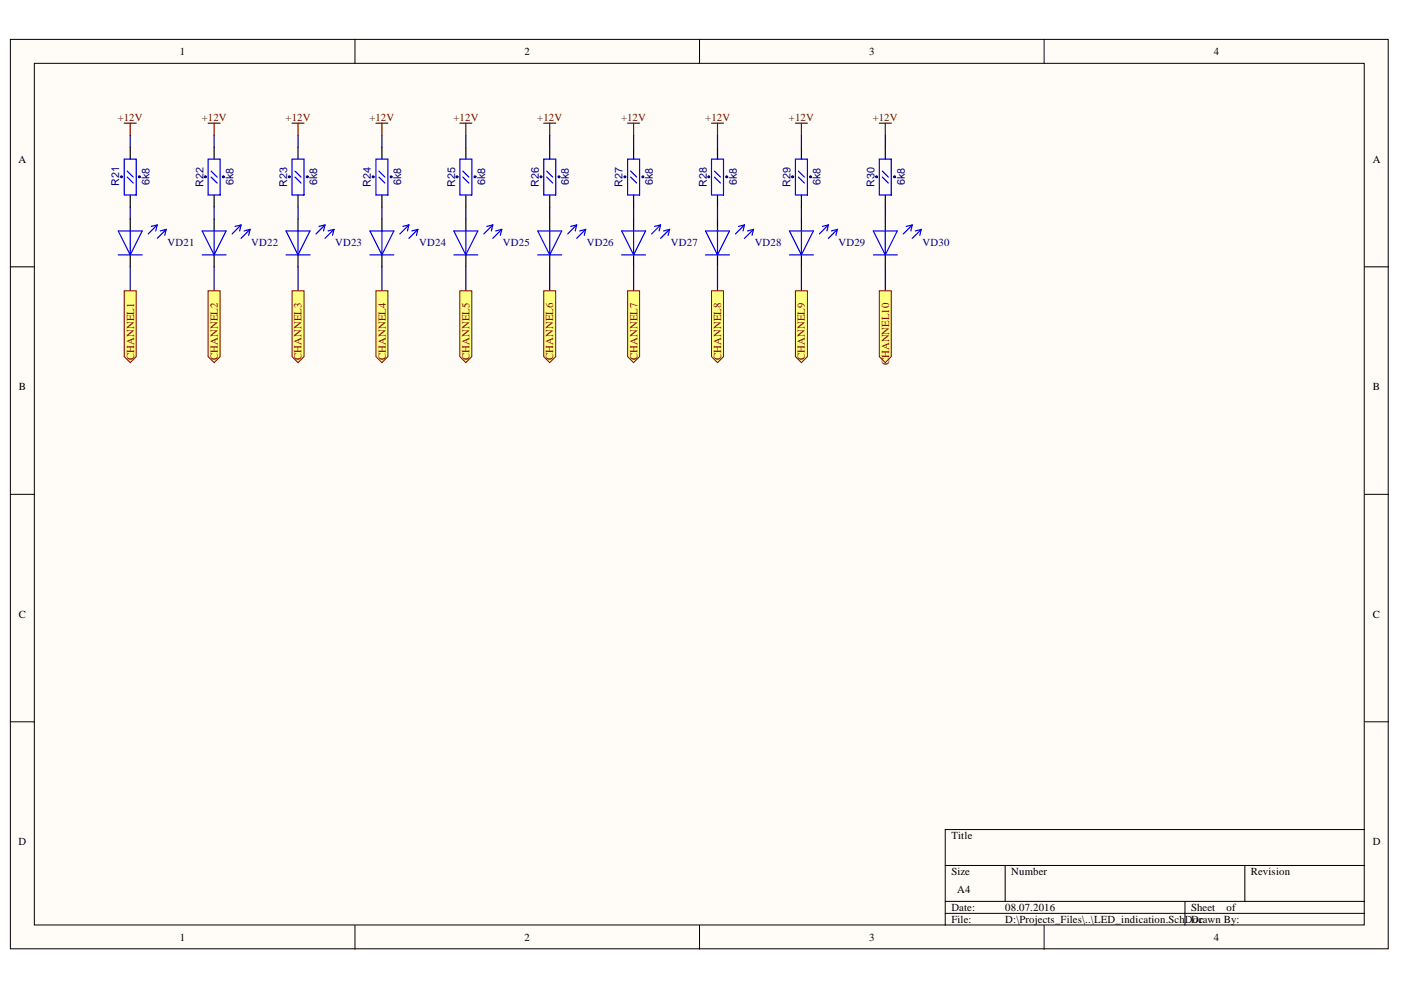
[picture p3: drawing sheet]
<svg xmlns="http://www.w3.org/2000/svg" width="297mm" height="210mm" viewBox="0 0 297 210" stroke-linecap="round" stroke-linejoin="round" font-family="sans-serif">
<g fill="#fffcf8" stroke="#000" stroke-width=".21">
<path d="M2.2 8.4h292.1v192.8h-292.1z"/>
<path d="M7.3 13.4h281.9v182.7h-281.9z"/>
</g>
<g fill="none" stroke="#000" stroke-width=".21">
<path d="M75.3 8.4v5M148.3 8.4v5M221.4 8.4v5M2.2 56.6h5.1M289.3 56.6h5.1M2.2 104.8h5.1M289.3 104.8h5.1M2.2 153h5.1M289.3 153h5.1M289.3 175.9h-88.9v20.3M75.3 196.2v5.1M148.3 196.2v5.1"/>
<path d="M200.4 183.5h88.9M200.4 191.1h88.9M200.4 193.7h88.9M213.1 183.5v7.6M221.4 196.2v5.1M251.2 191.1v5.1M263.9 183.5v7.6"/>
</g>
<path d="M27.6 31.2v2.5M27.6 41.4v2.5M27.6 46.4v2.6M27.6 54v2.6" fill="none" stroke="#000" stroke-width=".25"/>
<g fill="#000080" stroke="#000080" stroke-width=".21">
<circle cx="29.6" cy="37.5" r=".21"/>
<circle cx="25.8" cy="37.5" r=".2"/>
</g>
<path d="M26.3 33.7h2.6v7.7h-2.6zM27 37.5l1.2 1.3M27 36.3l1.2 1.2M25.1 49h5.1l-2.6 5zM25.1 54h5.1M27.6 49v5M33.3 47.7l-1.9 1.9M33.3 47.7l-.3 1.3M33.3 47.7l-1.2 .3M35.2 48.6l-1.9 1.9M35.2 48.6l-.3 1.3M35.2 48.6l-1.2 .4" fill="none" stroke="#00f" stroke-width=".25"/>
<path d="M26.3 26.1h2.6M27.6 26.1v2.6" fill="none" stroke="#800000" stroke-width=".25"/>
<path d="M27.6 28.7v2.5M27.6 43.9v2.5M27.6 56.6v5.1" fill="none" stroke="#000080" stroke-width=".25"/>
<path d="M26.3 61.7h2.6v13.9l-1.3 1.3-1.3-1.3z" fill-rule="evenodd" fill="#ffff80" stroke="#800000" stroke-width=".21"/>
<path d="M45.4 31.2v2.5M45.4 41.4v2.5M45.4 46.4v2.6M45.4 54v2.6" fill="none" stroke="#000" stroke-width=".25"/>
<g fill="#000080" stroke="#000080" stroke-width=".21">
<circle cx="47.4" cy="37.5" r=".2"/>
<circle cx="43.5" cy="37.5" r=".21"/>
</g>
<path d="M44.1 33.7h2.6v7.7h-2.6zM44.8 37.5l1.2 1.3M44.8 36.3l1.2 1.2M42.9 49h5l-2.5 5zM42.9 54h5M45.4 49v5M51.1 47.7l-1.9 1.9M51.1 47.7l-.3 1.3M51.1 47.7l-1.3 .3M53 48.6l-1.9 1.9M53 48.6l-.3 1.3M53 48.6l-1.2 .4" fill="none" stroke="#00f" stroke-width=".25"/>
<path d="M44.1 26.1h2.6M45.4 26.1v2.6" fill="none" stroke="#800000" stroke-width=".25"/>
<path d="M45.4 28.7v2.5M45.4 43.9v2.5M45.4 56.6v5.1" fill="none" stroke="#000080" stroke-width=".25"/>
<path d="M44.1 61.7h2.6v13.9l-1.3 1.3-1.3-1.3z" fill-rule="evenodd" fill="#ffff80" stroke="#800000" stroke-width=".21"/>
<path d="M63.2 31.2v2.5M63.2 41.4v2.5M63.2 46.4v2.6M63.2 54v2.6" fill="none" stroke="#000" stroke-width=".25"/>
<g fill="#000080" stroke="#000080" stroke-width=".21">
<circle cx="65.1" cy="37.5" r=".2"/>
<circle cx="61.3" cy="37.5" r=".2"/>
</g>
<path d="M61.9 33.7h2.6v7.7h-2.6zM62.6 37.5l1.2 1.3M62.6 36.3l1.2 1.2M60.6 49h5.1l-2.5 5zM60.6 54h5.1M63.2 49v5M68.9 47.7l-1.9 1.9M68.9 47.7l-.3 1.3M68.9 47.7l-1.3 .3M70.8 48.6l-1.9 1.9M70.8 48.6l-.3 1.3M70.8 48.6l-1.3 .4" fill="none" stroke="#00f" stroke-width=".25"/>
<path d="M61.9 26.1h2.6M63.2 26.1v2.6" fill="none" stroke="#800000" stroke-width=".25"/>
<path d="M63.2 28.7v2.5M63.2 43.9v2.5M63.2 56.6v5.1" fill="none" stroke="#000080" stroke-width=".25"/>
<path d="M61.9 61.7h2.6v13.9l-1.3 1.3-1.3-1.3z" fill-rule="evenodd" fill="#ffff80" stroke="#800000" stroke-width=".21"/>
<path d="M81 31.2v2.5M81 41.4v2.5M81 46.4v2.6M81 54v2.6" fill="none" stroke="#000" stroke-width=".25"/>
<g fill="#000080" stroke="#000080" stroke-width=".21">
<circle cx="82.9" cy="37.5" r=".2"/>
<circle cx="79.1" cy="37.5" r=".2"/>
</g>
<path d="M79.7 33.7h2.5v7.7h-2.5zM80.3 37.5l1.3 1.3M80.3 36.3l1.3 1.2M78.4 49h5.1l-2.5 5zM78.4 54h5.1M81 49v5M86.7 47.7l-1.9 1.9M86.7 47.7l-.3 1.3M86.7 47.7l-1.3 .3M88.6 48.6l-1.9 1.9M88.6 48.6l-.3 1.3M88.6 48.6l-1.3 .4" fill="none" stroke="#00f" stroke-width=".25"/>
<path d="M79.7 26.1h2.5M81 26.1v2.6" fill="none" stroke="#800000" stroke-width=".25"/>
<path d="M81 28.7v2.5M81 43.9v2.5M81 56.6v5.1" fill="none" stroke="#000080" stroke-width=".25"/>
<path d="M79.7 61.7h2.5v13.9l-1.2 1.3-1.3-1.3z" fill-rule="evenodd" fill="#ffff80" stroke="#800000" stroke-width=".21"/>
<path d="M98.8 31.2v2.5M98.8 41.4v2.5M98.8 46.4v2.6M98.8 54v2.6" fill="none" stroke="#000" stroke-width=".25"/>
<g fill="#000080" stroke="#000080" stroke-width=".21">
<circle cx="100.7" cy="37.5" r=".21"/>
<circle cx="96.9" cy="37.5" r=".21"/>
</g>
<path d="M97.5 33.7h2.5v7.7h-2.5zM98.1 37.5l1.3 1.3M98.1 36.3l1.3 1.2M96.2 49h5.1l-2.5 5zM96.2 54h5.1M98.8 49v5M104.5 47.7l-1.9 1.9M104.5 47.7l-.3 1.3M104.5 47.7l-1.3 .3M106.4 48.6l-1.9 1.9M106.4 48.6l-.3 1.3M106.4 48.6l-1.3 .4" fill="none" stroke="#00f" stroke-width=".25"/>
<path d="M97.5 26.1h2.5M98.8 26.1v2.6" fill="none" stroke="#800000" stroke-width=".25"/>
<path d="M98.8 28.7v2.5M98.8 43.9v2.5M98.8 56.6v5.1" fill="none" stroke="#000080" stroke-width=".25"/>
<path d="M97.5 61.7h2.5v13.9l-1.2 1.3-1.3-1.3z" fill-rule="evenodd" fill="#ffff80" stroke="#800000" stroke-width=".21"/>
<path d="M116.5 31.2v2.5M116.5 41.4v2.5M116.5 46.4v2.6M116.5 54v2.6" fill="none" stroke="#000" stroke-width=".25"/>
<g fill="#000080" stroke="#000080" stroke-width=".21">
<circle cx="118.5" cy="37.5" r=".2"/>
<circle cx="114.7" cy="37.5" r=".2"/>
</g>
<path d="M115.3 33.7h2.5v7.7h-2.5zM115.9 37.5l1.3 1.3M115.9 36.3l1.3 1.2M114 49h5.1l-2.6 5zM114 54h5.1M116.5 49v5M122.3 47.7l-1.9 1.9M122.3 47.7l-.3 1.3M122.3 47.7l-1.3 .3M124.2 48.6l-1.9 1.9M124.2 48.6l-.3 1.3M124.2 48.6l-1.3 .4" fill="none" stroke="#00f" stroke-width=".25"/>
<path d="M115.3 26.1h2.5M116.5 26.1v2.6" fill="none" stroke="#800000" stroke-width=".25"/>
<path d="M116.5 28.7v2.5M116.5 43.9v2.5M116.5 56.6v5.1" fill="none" stroke="#000080" stroke-width=".25"/>
<path d="M115.3 61.7h2.5v13.9l-1.3 1.3-1.2-1.3z" fill-rule="evenodd" fill="#ffff80" stroke="#800000" stroke-width=".21"/>
<path d="M134.3 31.2v2.5M134.3 41.4v2.5M134.3 46.4v2.6M134.3 54v2.6" fill="none" stroke="#000" stroke-width=".25"/>
<g fill="#000080" stroke="#000080" stroke-width=".21">
<circle cx="136.3" cy="37.5" r=".2"/>
<circle cx="132.5" cy="37.5" r=".2"/>
</g>
<path d="M133.1 33.7h2.5v7.7h-2.5zM133.7 37.5l1.3 1.3M133.7 36.3l1.3 1.2M131.8 49h5.1l-2.6 5zM131.8 54h5.1M134.3 49v5M140.1 47.7l-2 1.9M140.1 47.7l-.3 1.3M140.1 47.7l-1.3 .3M142 48.6l-1.9 1.9M142 48.6l-.3 1.3M142 48.6l-1.3 .4" fill="none" stroke="#00f" stroke-width=".25"/>
<path d="M133.1 26.1h2.5M134.3 26.1v2.6" fill="none" stroke="#800000" stroke-width=".25"/>
<path d="M134.3 28.7v2.5M134.3 43.9v2.5M134.3 56.6v5.1" fill="none" stroke="#000080" stroke-width=".25"/>
<path d="M133.1 61.7h2.5v13.9l-1.3 1.3-1.2-1.3z" fill-rule="evenodd" fill="#ffff80" stroke="#800000" stroke-width=".21"/>
<path d="M152.1 31.2v2.5M152.1 41.4v2.5M152.1 46.4v2.6M152.1 54v2.6" fill="none" stroke="#000" stroke-width=".25"/>
<g fill="#000080" stroke="#000080" stroke-width=".21">
<circle cx="154.1" cy="37.5" r=".21"/>
<circle cx="150.3" cy="37.5" r=".2"/>
</g>
<path d="M150.9 33.7h2.5v7.7h-2.5zM151.5 37.5l1.3 1.3M151.5 36.3l1.3 1.2M149.6 49h5.1l-2.6 5zM149.6 54h5.1M152.1 49v5M157.8 47.7l-1.9 1.9M157.8 47.7l-.3 1.3M157.8 47.7l-1.2 .3M159.7 48.6l-1.9 1.9M159.7 48.6l-.3 1.3M159.7 48.6l-1.2 .4" fill="none" stroke="#00f" stroke-width=".25"/>
<path d="M150.9 26.1h2.5M152.1 26.1v2.6" fill="none" stroke="#800000" stroke-width=".25"/>
<path d="M152.1 28.7v2.5M152.1 43.9v2.5M152.1 56.6v5.1" fill="none" stroke="#000080" stroke-width=".25"/>
<path d="M150.9 61.7h2.5v13.9l-1.3 1.3-1.2-1.3z" fill-rule="evenodd" fill="#ffff80" stroke="#800000" stroke-width=".21"/>
<path d="M169.9 31.2v2.5M169.9 41.4v2.5M169.9 46.4v2.6M169.9 54v2.6" fill="none" stroke="#000" stroke-width=".25"/>
<g fill="#000080" stroke="#000080" stroke-width=".21">
<circle cx="171.9" cy="37.5" r=".21"/>
<circle cx="168.1" cy="37.5" r=".21"/>
</g>
<path d="M168.6 33.7h2.6v7.7h-2.6zM169.3 37.5l1.2 1.3M169.3 36.3l1.2 1.2M167.4 49h5.1l-2.6 5zM167.4 54h5.1M169.9 49v5M175.6 47.7l-1.9 1.9M175.6 47.7l-.3 1.3M175.6 47.7l-1.2 .3M177.5 48.6l-1.9 1.9M177.5 48.6l-.3 1.3M177.5 48.6l-1.2 .4" fill="none" stroke="#00f" stroke-width=".25"/>
<path d="M168.6 26.1h2.6M169.9 26.1v2.6" fill="none" stroke="#800000" stroke-width=".25"/>
<path d="M169.9 28.7v2.5M169.9 43.9v2.5M169.9 56.6v5.1" fill="none" stroke="#000080" stroke-width=".25"/>
<path d="M168.6 61.7h2.6v13.9l-1.3 1.3-1.3-1.3z" fill-rule="evenodd" fill="#ffff80" stroke="#800000" stroke-width=".21"/>
<path d="M187.7 31.2v2.5M187.7 41.4v2.5M187.7 46.4v2.6M187.7 54v2.6" fill="none" stroke="#000" stroke-width=".25"/>
<g fill="#000080" stroke="#000080" stroke-width=".21">
<circle cx="189.7" cy="37.5" r=".2"/>
<circle cx="185.8" cy="37.5" r=".2"/>
</g>
<path d="M186.4 33.7h2.6v7.7h-2.6zM187.1 37.5l1.2 1.3M187.1 36.3l1.2 1.2M185.2 49h5l-2.5 5zM185.2 54h5M187.7 49v5M193.4 47.7l-1.9 1.9M193.4 47.7l-.3 1.3M193.4 47.7l-1.3 .3M195.3 48.6l-1.9 1.9M195.3 48.6l-.3 1.3M195.3 48.6l-1.2 .4" fill="none" stroke="#00f" stroke-width=".25"/>
<path d="M186.4 26.1h2.6M187.7 26.1v2.6" fill="none" stroke="#800000" stroke-width=".25"/>
<path d="M187.7 28.7v2.5M187.7 43.9v2.5M187.7 56.6v5.1" fill="none" stroke="#000080" stroke-width=".25"/>
<path d="M186.4 61.7h2.6v13.9l-1.3 1.3-1.3-1.3z" fill-rule="evenodd" fill="#ffff80" stroke="#800000" stroke-width=".21"/>
<g font-size="2.3">
<text x="38.1" y="11.7">1</text>
<text x="111.2" y="11.7">2</text>
<text x="184.3" y="11.7">3</text>
<text x="257.4" y="11.7">4</text>
<text x="3.9" y="34.5">A</text>
<text x="291.1" y="34.5">A</text>
<text x="4" y="82.7">B</text>
<text x="291.1" y="82.7">B</text>
<text x="4" y="131">C</text>
<text x="291.1" y="131">C</text>
<text x="3.9" y="179.2">D</text>
<text x="201.7" y="177.9">Title</text>
<text x="291.1" y="179.2">D</text>
<text x="201.7" y="185.6">Size</text>
<text x="214.4" y="185.6">Number</text>
<text x="265.2" y="185.6">Revision</text>
<text x="203" y="189.4">A4</text>
<text x="201.7" y="193.2">Date:</text>
<text x="201.7" y="195.7">File:</text>
<text x="213.1" y="193.2">08.07.2016</text>
<text x="213.1" y="195.7">D:\Projects_Files\..\LED_indication.SchDDrawn By:</text>
<text x="252.5" y="193.2">Sheet</text>
<text x="252.9" y="195.7">oc</text>
<text x="260.1" y="193.2">of</text>
<text x="38.1" y="199.5">1</text>
<text x="111.2" y="199.5">2</text>
<text x="184.3" y="199.5">3</text>
<text x="257.4" y="199.5">4</text>
</g>
<g font-size="2.3" fill="#800000">
<text x="24.9" y="25.6">+12V</text>
<text x="42.8" y="25.6">+12V</text>
<text x="60.6" y="25.6">+12V</text>
<text x="78.3" y="25.6">+12V</text>
<text x="96.2" y="25.6">+12V</text>
<text x="113.9" y="25.6">+12V</text>
<text x="131.7" y="25.6">+12V</text>
<text x="149.5" y="25.6">+12V</text>
<text x="167.3" y="25.6">+12V</text>
<text x="185" y="25.6">+12V</text>
<text x="28.4" y="76.3" transform="rotate(-90 28.4 76.3)">CHANNEL1</text>
<text x="46.2" y="76.3" transform="rotate(-90 46.2 76.3)">CHANNEL2</text>
<text x="63.9" y="76.3" transform="rotate(-90 63.9 76.3)">CHANNEL3</text>
<text x="81.8" y="76.3" transform="rotate(-90 81.8 76.3)">CHANNEL4</text>
<text x="99.5" y="76.3" transform="rotate(-90 99.5 76.3)">CHANNEL5</text>
<text x="117.3" y="76.3" transform="rotate(-90 117.3 76.3)">CHANNEL6</text>
<text x="135.1" y="76.3" transform="rotate(-90 135.1 76.3)">CHANNEL7</text>
<text x="152.9" y="76.3" transform="rotate(-90 152.9 76.3)">CHANNEL8</text>
<text x="170.7" y="76.3" transform="rotate(-90 170.7 76.3)">CHANNEL9</text>
<text x="188.5" y="77.4" transform="rotate(-90 188.5 77.4)">CHANNEL10</text>
</g>
<g font-size="2.3" fill="#000080">
<text x="25.3" y="39.4" transform="rotate(-90 25.3 39.4)">R21</text>
<text x="31.7" y="39.3" transform="rotate(-90 31.7 39.3)">6k8</text>
<text x="43.1" y="39.5" transform="rotate(-90 43.1 39.5)">R22</text>
<text x="49.5" y="39.3" transform="rotate(-90 49.5 39.3)">6k8</text>
<text x="60.9" y="39.5" transform="rotate(-90 60.9 39.5)">R23</text>
<text x="67.2" y="39.3" transform="rotate(-90 67.2 39.3)">6k8</text>
<text x="78.7" y="39.5" transform="rotate(-90 78.7 39.5)">R24</text>
<text x="85.1" y="39.3" transform="rotate(-90 85.1 39.3)">6k8</text>
<text x="96.5" y="39.5" transform="rotate(-90 96.5 39.5)">R25</text>
<text x="102.8" y="39.3" transform="rotate(-90 102.8 39.3)">6k8</text>
<text x="114.3" y="39.5" transform="rotate(-90 114.3 39.5)">R26</text>
<text x="120.6" y="39.3" transform="rotate(-90 120.6 39.3)">6k8</text>
<text x="132" y="39.5" transform="rotate(-90 132 39.5)">R27</text>
<text x="138.4" y="39.3" transform="rotate(-90 138.4 39.3)">6k8</text>
<text x="149.9" y="39.5" transform="rotate(-90 149.9 39.5)">R28</text>
<text x="156.2" y="39.3" transform="rotate(-90 156.2 39.3)">6k8</text>
<text x="167.6" y="39.5" transform="rotate(-90 167.6 39.5)">R29</text>
<text x="174" y="39.3" transform="rotate(-90 174 39.3)">6k8</text>
<text x="185.4" y="39.5" transform="rotate(-90 185.4 39.5)">R30</text>
<text x="191.8" y="39.3" transform="rotate(-90 191.8 39.3)">6k8</text>
<text x="35.5" y="52.1">VD21</text>
<text x="53.3" y="52.1">VD22</text>
<text x="71" y="52.1">VD23</text>
<text x="88.9" y="52.1">VD24</text>
<text x="106.6" y="52.1">VD25</text>
<text x="124.4" y="52.1">VD26</text>
<text x="142.2" y="52.1">VD27</text>
<text x="160" y="52.1">VD28</text>
<text x="177.8" y="52.1">VD29</text>
<text x="195.6" y="52.1">VD30</text>
</g>
</svg>
